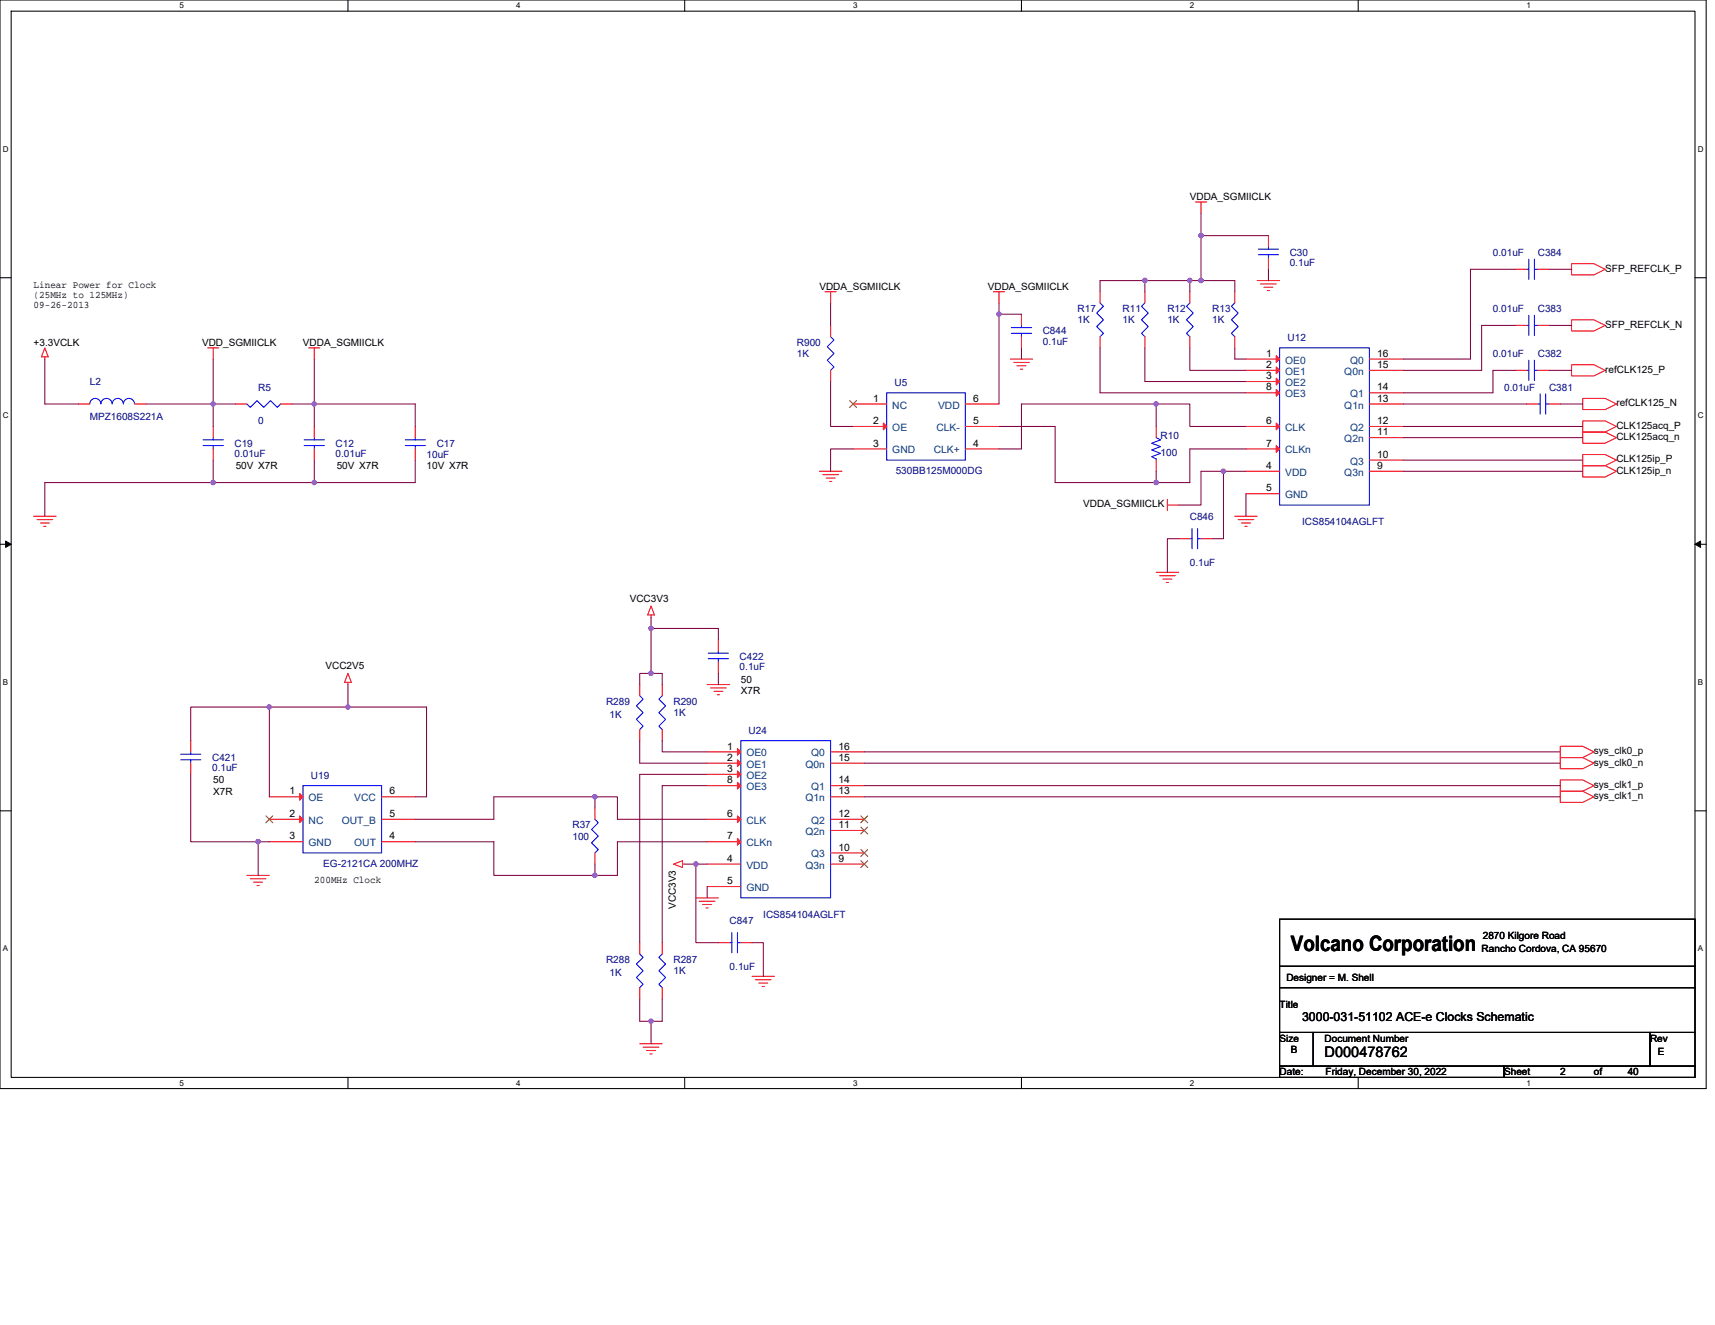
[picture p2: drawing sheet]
<svg xmlns="http://www.w3.org/2000/svg" width="279mm" height="216mm" viewBox="0 0 279 216" stroke-linecap="round" stroke-linejoin="round" font-family="sans-serif">
<path d="M0 0h278v177.4h-278zM1.8 1.8h274.3v173.8h-274.3z" fill="none" stroke="#000" stroke-width=".17"/>
<g fill="#fff">
<path d="M29.3 .2h.7v1.5h-.7z"/>
<path d="M29.3 175.7h.7v1.5h-.7z"/>
</g>
<path d="M56.7 0v1.8M56.7 175.6v1.8" fill="none" stroke="#000" stroke-width=".17"/>
<g fill="#fff">
<path d="M84.1 .2h.7v1.5h-.7z"/>
<path d="M84.1 175.7h.7v1.5h-.7z"/>
</g>
<path d="M111.5 0v1.8M111.5 175.6v1.8" fill="none" stroke="#000" stroke-width=".17"/>
<g fill="#fff">
<path d="M139 .2h.7v1.5h-.7z"/>
<path d="M139 175.7h.7v1.5h-.7z"/>
</g>
<path d="M166.4 0v1.8M166.4 175.6v1.8" fill="none" stroke="#000" stroke-width=".17"/>
<g fill="#fff">
<path d="M193.8 .2h.8v1.5h-.8z"/>
<path d="M193.8 175.7h.8v1.5h-.8z"/>
</g>
<path d="M221.3 0v1.8M221.3 175.6v1.8" fill="none" stroke="#000" stroke-width=".17"/>
<g fill="#fff">
<path d="M248.7 .2h.7v1.5h-.7z"/>
<path d="M248.7 175.7h.7v1.5h-.7z"/>
<path d="M.5 23.5h.9v1.5h-.9z"/>
<path d="M276.6 23.5h1v1.5h-1z"/>
<path d="M.5 67h.9v1.4h-.9z"/>
<path d="M276.6 67h1v1.4h-1z"/>
</g>
<path d="M0 45.3h1.8M276.1 45.3h1.9" fill="none" stroke="#000" stroke-width=".17"/>
<g fill="#fff">
<path d="M.5 110.4h.8v1.5h-.8z"/>
<path d="M276.6 110.4h.9v1.5h-.9z"/>
</g>
<path d="M0 88.7h1.8M276.1 88.7h1.9" fill="none" stroke="#000" stroke-width=".17"/>
<path d="M.9 88.2l.9 .5-.9 .5zM276.1 88.7l1-.5v1z" fill="#000" stroke="#000" stroke-width=".16"/>
<g fill="#fff">
<path d="M.5 153.8h.8v1.5h-.8z"/>
<path d="M276.6 153.8h.9v1.5h-.9z"/>
</g>
<path d="M0 132.1h1.8M276.1 132.1h1.9M208.5 149.8h67.6v7.7h-67.6zM208.5 157.5h67.6v3.4h-67.6zM208.5 160.9h67.6v7.3h-67.6zM208.5 168.2h5.5v5.5h-5.5zM208.5 173.7h36.5v1.9h-36.5zM214 168.2h54.8v5.5h-54.8zM245 173.7h31.1v1.9h-31.1zM268.8 168.2h7.3v5.5h-7.3z" fill="none" stroke="#000" stroke-width=".17"/>
<g fill="none" stroke="#f00" stroke-width=".17">
<path d="M194.8 32.9h1.8M195.7 32.9v1.8M206.7 38.4v1.8M7.3 58.1v.4M7.3 56.7l.6 1.4h-1.1zM33.8 56.7h1.8M34.7 56.7v1.8M50.3 56.7h1.8M51.2 56.7v1.8M134.4 47.5h1.8M135.3 47.5v1.9M135.3 53v1.9"/>
<path d="M161.8 47.5h1.9M162.8 47.5v1.9M164.6 58.5h3.6M165.1 59.1h2.6M165.7 59.6h1.5M166.4 51.2v1.8M166.4 54.9v1.8M179.2 54.9v1.8M179.2 47.5v1.9M186.5 54.9v1.8M186.5 47.5v1.9M193.8 54.9v1.8"/>
<path d="M193.8 47.5v1.9M201.2 54.9v1.8M201.2 47.5v1.9M203 58.5h5.5M204.8 45.7h3.7M205.4 46.3h2.5M205.9 46.8h1.5M206.5 47.3h.3M206.7 42.1v1.8M223.1 58.5h5.5M246.9 43.9h1.8M246.9 53h1.8"/>
<path d="M250.5 43.9h1.9M250.5 53h1.9M256 52.1h3.7l1.8 .9-1.8 .9h-3.7zM256 43h3.7l1.8 .9-1.8 .9h-3.7zM256 59.4h3.7l1.8 .9-1.8 1h-3.7zM12.8 65.8h1.8M21.9 65.8h1.9M34.7 69.5v1.8M34.7 73.2v1.8M38.4 65.8h1.8M45.7 65.8h1.8M51.2 69.5v1.8"/>
<path d="M51.2 73.2v1.8M67.6 69.5v1.8M67.6 73.2v1.8M133.5 76.8h3.7M134 77.3h2.6M134.6 77.9h1.5M135.1 78.4h.4M135.3 60.3v1.9M139 65.8h5.5M139 69.5h5.5M139 73.2h5.5M157.3 65.8h5.5"/>
<path d="M157.3 69.5h5.5M157.3 73.2h5.5M166.2 60.2h.4M188.4 69.5v1.8M188.4 75v1.8M203 76.8h5.5M203 60.3h5.5M203 62.2h5.5M203 64h5.5M203 69.5h5.5M203 73.2h5.5M223.1 60.3h5.5"/>
<path d="M223.1 64h5.5M223.1 65.8h5.5M223.1 69.5h5.5M223.1 71.3h5.5M223.1 75h5.5M223.1 76.8h5.5M246.9 60.3h1.8M248.7 65.8h1.8M250.5 60.3h1.9M252.4 65.8h1.8M257.9 64.9h3.6l1.8 .9-1.8 .9h-3.6zM257.9 68.6h3.6l1.8 .9-1.8 .9h-3.6z"/>
<path d="M257.9 70.4h3.6l1.8 .9-1.8 .9h-3.6zM257.9 74.1h3.6l1.8 .9-1.8 .9h-3.6zM257.9 75.9h3.6l1.8 .9-1.8 .9h-3.6zM5.5 84.1h3.6M6 84.7h2.6M6.6 85.2h1.4M7.1 85.8h.4M106.1 98.7l.5 1.5h-1.1zM188.4 93.3h3.6M188.9 93.8h2.6M189.5 94.4h1.4M190 94.9h.4"/>
<path d="M190.2 82.3h1.8M190.2 81.4v1.8M192 87.8h1.8M195.7 87.8h1.8M201.2 84.1h3.6M201.7 84.7h2.6M202.2 85.2h1.5M202.8 85.8h.4M203 80.5h5.5M56.7 111.2v.3M56.7 109.7l.5 1.5h-1.1zM104.2 118.9v1.8"/>
<path d="M104.2 111.5v1.9M106.1 100.2v.4M107.9 118.9v1.8M107.9 111.5v1.9M115.2 111.5h3.7M115.8 112.1h2.5M116.3 112.6h1.5M116.9 113.2h.3M117 104.2v1.9M117 107.9v1.8M31.1 120.7v1.8M31.1 124.4v1.8"/>
<path d="M43.9 129.8h5.5M43.9 133.5h5.5M43.9 137.2h5.5M62.2 129.8h5.4M62.2 133.5h5.4M62.2 137.2h5.4M96.9 139v1.8M96.9 131.7v1.8M115.2 122.5h5.5M115.2 124.4h5.5M115.2 126.2h5.5M115.2 128h5.5"/>
<path d="M115.2 133.5h5.5M115.2 137.2h5.5M135.3 122.5h5.5M135.3 124.4h5.5M135.3 128h5.5M135.3 129.8h5.5M135.3 133.5h5.5M135.3 135.3h5.5M135.3 139h5.5M254.2 123.4h3.7l1.8 1-1.8 .9h-3.7zM254.2 127.1h3.7l1.8 .9-1.8 .9h-3.7zM254.2 128.9h3.7l1.8 .9-1.8 .9h-3.7z"/>
<path d="M254.2 121.6h3.7l1.8 .9-1.8 .9h-3.7zM40.2 142.6h3.7M40.8 143.2h2.5M41.3 143.7h1.5M41.9 144.3h.3M104.2 153.6v1.8M107.9 153.6v1.8M109.7 140.8l1.5-.5v1.1zM111.2 140.8h.3M113.4 146.3h3.6M113.9 146.9h2.6M114.5 147.4h1.4"/>
<path d="M115 147.9h.4M115.2 140.8h5.5M115.2 144.5h5.5M117 153.6h1.9M120.7 153.6h1.8M122.5 159.1h3.7M123.1 159.6h2.5M135.3 140.8h5.5M104.2 170.1h3.7M104.2 160.9v1.9M104.8 170.6h2.5M105.3 171.2h1.5"/>
<path d="M105.9 171.7h.3M107.9 160.9v1.9M123.6 160.2h1.5M124.2 160.7h.3"/>
</g>
<g fill="none" stroke="#00f" stroke-width=".17">
<path d="M135.3 54.9l.6 .5-1.1 1.1 1.1 1.1-1.1 1.1 1.1 1.1-.6 .5M164.8 54.3h3.3M164.8 53.4h3.3M166.4 53v.4M166.4 54.3v.6M179.2 49.4l.6 .5-1.1 1.1 1.1 1.1-1.1 1.1 1.1 1.1-.6 .6M186.5 49.4l-.5 .5 1.1 1.1-1.1 1.1 1.1 1.1-1.1 1.1 .5 .6M193.8 49.4l-.5 .5 1.1 1.1-1.1 1.1 1.1 1.1-1.1 1.1 .5 .6M201.2 49.4l-.6 .5 1.1 1.1-1.1 1.1 1.1 1.1-1.1 1.1 .6 .6M205 41.5h3.3M205 40.6h3.3M206.7 40.2v.4"/>
<path d="M206.7 41.5v.6M208.5 56.7h14.6v25.6h-14.6zM248.7 43.9h.4M248.7 53h.4M249.1 58.7v3.3M249.1 42.2v3.3M249.1 51.4v3.3M250 43.9h.5M250 53h.5M250 58.7v3.3M250 42.2v3.3M250 51.4v3.3"/>
<path d="M14.6 65.8a.9 .9 0 0 1 .9-.9 .9 .9 0 0 1 .9 .9M16.4 65.8a.91 .91 0 0 1 1-.9 .91 .91 0 0 1 .9 .9M18.3 65.8a.9 .9 0 0 1 .9-.9 .9 .9 0 0 1 .9 .9M20.1 65.8a.9 .9 0 0 1 .9-.9 .9 .9 0 0 1 .9 .9M33.1 72.6h3.3M33.1 71.7h3.3M34.7 71.3v.4M34.7 72.6v.6M40.2 65.8l.6 .6 1.1-1.1 1.1 1.1 1.1-1.1 1.1 1.1 .5-.6M49.6 72.6h3.3M49.6 71.7h3.3M51.2 71.3v.4"/>
<path d="M51.2 72.6v.6M66 72.6h3.3M66 71.7h3.3M67.6 71.3v.4M67.6 72.6v.6M144.5 64h12.8v11h-12.8zM188.4 71.3l.7 .4-1.5 .5 1.5 .6-1.5 .5 1.5 .6-1.5 .5 .8 .4v.2M248.7 60.3h.4M250 60.3h.5M250.5 65.8h.4M250.9 64.2v3.3M251.8 65.8h.6"/>
<path d="M251.8 64.2v3.3M193.8 87.8h.4M194.2 86.1v3.3M195.1 87.8h.6M195.1 86.1v3.3M104.2 113.4l.6 .5-1.1 1.1 1.1 1.1-1.1 1.1 1.1 1.1-.6 .6M107.9 113.4l-.6 .5 1.1 1.1-1.1 1.1 1.1 1.1-1.1 1.1 .6 .6M115.4 107.3h3.3M115.4 106.4h3.3M117 106.1v.3M117 107.3v.6M29.4 123.8h3.3"/>
<path d="M29.4 122.9h3.3M31.1 122.5v.4M31.1 123.8v.6M49.4 128h12.8v11h-12.8zM96.9 133.5l.6 .5-1.1 1.1 1.1 1.1-1.1 1.1 1.1 1.1-.6 .6M120.7 120.7h14.6v25.6h-14.6zM104.2 155.4l.6 .6-1.1 1.1 1.1 1.1-1.1 1.1 1.1 1.1-.6 .5M107.9 155.4l-.6 .6 1.1 1.1-1.1 1.1 1.1 1.1-1.1 1.1 .6 .5M118.9 153.6h.3M119.2 152v3.3M120.1 152v3.3M120.1 153.6h.6"/>
</g>
<g fill="#f00" stroke="#f00" stroke-width=".17">
<path d="M207.9 58l.6 .5-.6 .6z"/>
<path d="M207.9 59.8l.6 .5-.6 .6z"/>
<path d="M207.9 61.6l.6 .6-.6 .5z"/>
<path d="M207.9 63.5l.6 .5-.6 .6z"/>
<path d="M207.9 68.9l.6 .6-.6 .5z"/>
<path d="M207.9 72.6l.6 .6-.6 .5z"/>
<path d="M143.9 68.9l.6 .6-.6 .5z"/>
<path d="M48.8 129.3l.6 .5-.6 .6z"/>
<path d="M48.8 132.9l.6 .6-.6 .5z"/>
<path d="M120.1 122l.6 .5-.6 .6z"/>
<path d="M120.1 123.8l.6 .6-.6 .5z"/>
<path d="M120.1 125.6l.6 .6-.6 .5z"/>
<path d="M120.1 127.5l.6 .5-.6 .6z"/>
<path d="M120.1 132.9l.6 .6-.6 .5z"/>
<path d="M120.1 136.6l.6 .6-.6 .5z"/>
</g>
<path d="M138.4 65.3l1.2 1.1M139.5 65.3l-1.1 1.1M43.3 132.9l1.1 1.2M44.4 132.9l-1.1 1.2M140.3 132.9l1.1 1.2M140.3 134.8l1.1 1.1M140.3 138.4l1.1 1.2M141.4 132.9l-1.2 1.2M141.4 134.8l-1.2 1.1M141.4 138.4l-1.2 1.2M140.3 140.3l1.1 1.1M141.4 140.3l-1.2 1.1" fill="none" stroke="#804000" stroke-width=".16"/>
<g fill="none" stroke="#800040" stroke-width=".17">
<path d="M195.7 38.4v7.3M195.7 34.7v3.7h11M7.3 58.5v7.3h5.5M34.7 58.5v7.3M51.2 58.5v7.3M135.3 49.4v3.6M162.8 49.4v1.8M162.8 51.2h3.6M162.8 51.2v14.6M166.4 56.7v1.8M179.2 56.7v7.3h23.8M186.5 56.7v5.5h16.5"/>
<path d="M186.5 45.7h-7.3v1.8M186.5 45.7v1.8M186.5 45.7h7.3M193.8 45.7v1.8M193.8 45.7h1.9M193.8 56.7v3.6h9.2M195.7 45.7h5.5v1.8M201.2 56.7v1.8h1.8M206.7 43.9v1.8M246.9 43.9h-7.3v14.6h-11M246.9 53h-5.5v7.3h-12.8M252.4 43.9h3.6"/>
<path d="M252.4 53h3.6M23.8 65.8h10.9M34.7 78.6h-27.4v5.5M34.7 75v3.6M34.7 78.6h16.5M34.7 65.8v3.7M34.7 65.8h3.7M47.5 65.8h3.7M51.2 65.8h16.4v3.7M51.2 65.8v3.7M51.2 75v3.6M67.6 75v3.6h-16.4"/>
<path d="M135.3 62.2v7.3h3.7M139 73.2h-3.7v3.6M162.8 69.5h9.1v9.1h16.5M188.4 65.8h-22v7.4h-3.6M188.4 65.8v3.7M188.4 76.8v1.8M188.4 65.8h5.4v3.7h9.2M199.3 76.8v11h-1.8M199.3 76.8h-3.6v5.5h-3.7M199.3 76.8h3.7M203 73.2h-9.2v5.4h-5.4M228.6 71.3h29.3"/>
<path d="M228.6 76.8h29.3M228.6 69.5h29.3M228.6 75h29.3M228.6 65.8h20.1M246.9 60.3h-3.7v3.7h-14.6M252.4 60.3h3.6M254.2 65.8h3.7M192 87.8h-1.8v5.5M203 80.5v3.6M43.9 115.2h12.8M43.9 115.2v14.6M43.9 115.2h-12.8v5.5"/>
<path d="M56.7 111.5v3.7M56.7 115.2h12.8v14.6h-1.9M106.1 109.7h-1.9v1.8M106.1 100.6v1.8h10.9v1.8M106.1 102.4v7.3M106.1 109.7h1.8v1.8M117 109.7v1.8M31.1 126.2v11h11M42.1 137.2v5.4M42.1 137.2h1.8M67.6 137.2h12.9v5.4h16.4v-1.8M96.9 129.8h-16.4v3.7h-12.9"/>
<path d="M96.9 129.8v1.9M96.9 129.8h3.7v3.7h14.6M104.2 120.7v3.7h11M107.9 120.7v1.8h7.3M115.2 128h-7.3v25.6M115.2 126.2h-11v27.4M115.2 137.2h-14.6v5.4h-3.7M140.8 124.4h113.4M140.8 128h113.4M140.8 129.8h113.4M140.8 122.5h113.4M111.5 140.8h1.9"/>
<path d="M113.4 140.8h1.8M113.4 140.8v12.8h3.6M115.2 144.5v1.8M122.5 153.6h1.9v5.5M104.2 162.8v3.6h3.7v-3.6M106.1 166.4v3.7"/>
</g>
<g fill="#f0f" stroke="#f0f" stroke-width=".17">
<circle cx="106.1" cy="166.4" r=".35"/>
<circle cx="106.1" cy="102.4" r=".35"/>
<circle cx="96.9" cy="129.8" r=".35"/>
<circle cx="96.9" cy="142.6" r=".35"/>
<circle cx="56.7" cy="115.2" r=".35"/>
<circle cx="43.9" cy="115.2" r=".35"/>
<circle cx="42" cy="137.1" r=".36"/>
<circle cx="188.3" cy="65.8" r=".35"/>
<circle cx="188.3" cy="78.6" r=".35"/>
<circle cx="51.2" cy="78.6" r=".35"/>
<circle cx="34.7" cy="78.6" r=".35"/>
<circle cx="51.2" cy="65.8" r=".35"/>
<circle cx="34.7" cy="65.8" r=".35"/>
<circle cx="195.7" cy="45.7" r=".36"/>
<circle cx="195.7" cy="38.4" r=".36"/>
<circle cx="193.8" cy="45.7" r=".36"/>
<circle cx="186.5" cy="45.7" r=".36"/>
<circle cx="106" cy="109.7" r=".36"/>
<circle cx="199.3" cy="76.8" r=".36"/>
<circle cx="113.4" cy="140.8" r=".36"/>
<circle cx="162.7" cy="51.2" r=".35"/>
</g>
<text font-size="3.5" x="210.3" y="155">Volcano Corporation</text>
<text font-size="2.4" x="215.8" y="172.2">D000478762</text>
<text font-size="2" x="212.1" y="166.4">3000-031-51102 ACE-e Clocks Schematic</text>
<g font-size="1.7">
<text x="206.3" y="58.1">1</text>
<text x="206.3" y="60">2</text>
<text x="224.4" y="58.1">16</text>
<text x="224.4" y="60">15</text>
<text x="142.3" y="65.4">1</text>
<text x="158.5" y="65.4">6</text>
<text x="206.3" y="61.8">3</text>
<text x="206.3" y="63.6">8</text>
<text x="224.4" y="63.6">14</text>
<text x="224.4" y="65.4">13</text>
<text x="142.3" y="69.1">2</text>
<text x="158.5" y="69.1">5</text>
<text x="206.3" y="69.1">6</text>
<text x="224.4" y="69.1">12</text>
<text x="224.4" y="70.9">11</text>
<text x="142.3" y="72.8">3</text>
<text x="158.5" y="72.8">4</text>
<text x="206.3" y="76.4">4</text>
<text x="206.3" y="72.8">7</text>
<text x="224.4" y="74.6">10</text>
<text x="224.4" y="76.4">9</text>
<text x="206.3" y="80.1">5</text>
<text x="118.5" y="122.1">1</text>
<text x="118.5" y="124">2</text>
<text x="118.5" y="125.8">3</text>
<text x="136.6" y="122.1">16</text>
<text x="136.6" y="124">15</text>
<text x="47.2" y="129.5">1</text>
<text x="63.4" y="129.5">6</text>
<text x="118.5" y="127.6">8</text>
<text x="136.6" y="127.6">14</text>
<text x="136.6" y="129.5">13</text>
<text x="47.2" y="133.1">2</text>
<text x="47.2" y="136.8">3</text>
<text x="63.4" y="133.1">5</text>
<text x="63.4" y="136.8">4</text>
<text x="118.5" y="133.1">6</text>
<text x="118.5" y="136.8">7</text>
<text x="136.6" y="133.1">12</text>
<text x="136.6" y="134.9">11</text>
<text x="118.5" y="140.4">4</text>
<text x="136.6" y="138.6">10</text>
<text x="136.6" y="140.4">9</text>
<text x="118.5" y="144.1">5</text>
</g>
<g font-size="1.7" fill="#004080">
<text x="209.4" y="59.2">OE0</text>
<text x="219.9" y="59.2">Q0</text>
<text x="209.4" y="61.1">OE1</text>
<text x="209.4" y="62.9">OE2</text>
<text x="209.4" y="64.7">OE3</text>
<text x="219" y="61.1">Q0n</text>
<text x="219.9" y="64.7">Q1</text>
<text x="145.4" y="66.6">NC</text>
<text x="145.4" y="70.2">OE</text>
<text x="152.5" y="70.2">CLK-</text>
<text x="152.8" y="66.6">VDD</text>
<text x="209.4" y="70.2">CLK</text>
<text x="219" y="66.6">Q1n</text>
<text x="219.9" y="70.2">Q2</text>
<text x="145.4" y="73.9">GND</text>
<text x="152.1" y="73.9">CLK+</text>
<text x="209.4" y="77.5">VDD</text>
<text x="209.4" y="73.9">CLKn</text>
<text x="219" y="72.1">Q2n</text>
<text x="219" y="77.5">Q3n</text>
<text x="219.9" y="75.7">Q3</text>
<text x="209.4" y="81.2">GND</text>
<text x="121.6" y="123.3">OE0</text>
<text x="121.6" y="125.1">OE1</text>
<text x="131.2" y="125.1">Q0n</text>
<text x="132.2" y="123.3">Q0</text>
<text x="50.3" y="130.6">OE</text>
<text x="57.7" y="130.6">VCC</text>
<text x="121.6" y="126.9">OE2</text>
<text x="121.6" y="128.8">OE3</text>
<text x="131.2" y="130.6">Q1n</text>
<text x="132.2" y="128.8">Q1</text>
<text x="50.3" y="134.2">NC</text>
<text x="50.3" y="137.9">GND</text>
<text x="55.7" y="134.2">OUT_B</text>
<text x="57.7" y="137.9">OUT</text>
<text x="121.6" y="134.2">CLK</text>
<text x="121.6" y="137.9">CLKn</text>
<text x="131.2" y="136.1">Q2n</text>
<text x="132.2" y="134.2">Q2</text>
<text x="121.6" y="141.5">VDD</text>
<text x="131.2" y="141.5">Q3n</text>
<text x="132.2" y="139.7">Q3</text>
<text x="121.6" y="145.2">GND</text>
</g>
<g font-size="1.6">
<text x="193.8" y="32.6">VDDA_SGMIICLK</text>
<text x="5.5" y="47">Linear Power for Clock</text>
<text x="133.5" y="47.2">VDDA_SGMIICLK</text>
<text x="160.9" y="47.2">VDDA_SGMIICLK</text>
<text x="261.5" y="44.3">SFP_REFCLK_P</text>
<text x="5.5" y="48.6">(25MHz to 125MHz)</text>
<text x="5.5" y="50.2">09-26-2013</text>
<text x="261.5" y="53.4">SFP_REFCLK_N</text>
<text x="5.5" y="56.3">+3.3VCLK</text>
<text x="32.9" y="56.3">VDD_SGMIICLK</text>
<text x="49.4" y="56.3">VDDA_SGMIICLK</text>
<text x="261.5" y="60.7">refCLK125_P</text>
<text x="263.3" y="66.2">refCLK125_N</text>
<text x="263.3" y="69.9">CLK125acq_P</text>
<text x="263.3" y="71.7">CLK125acq_n</text>
<text x="38.4" y="76.5">50V X7R</text>
<text x="54.9" y="76.5">50V X7R</text>
<text x="69.5" y="76.5">10V X7R</text>
<text x="263.3" y="75.4">CLK125ip_P</text>
<text x="263.3" y="77.2">CLK125ip_n</text>
<text x="176.5" y="82.7">VDDA_SGMIICLK</text>
<text x="102.6" y="98">VCC3V3</text>
<text x="53" y="109">VCC2V5</text>
<text x="120.7" y="111.2">50</text>
<text x="120.7" y="113">X7R</text>
<text x="259.7" y="124.7">sys_clk0_n</text>
<text x="259.7" y="122.9">sys_clk0_p</text>
<text x="34.7" y="127.7">50</text>
<text x="34.7" y="129.5">X7R</text>
<text x="259.7" y="128.4">sys_clk1_p</text>
<text x="259.7" y="130.2">sys_clk1_n</text>
<text x="51.2" y="143.9">200MHz Clock</text>
<text x="110.1" y="148.1" transform="rotate(-90 110.1 148.1)">VCC3V3</text>
<text x="241.4" y="155.1">Rancho Cordova, CA 95670</text>
<text x="241.6" y="153.1">2870 Kilgore Road</text>
<text x="209.6" y="159.9">Designer = M. Shell</text>
<text x="208.5" y="164.2">Title</text>
<text x="208.5" y="169.7">Size</text>
<text x="210.3" y="171.6">B</text>
<text x="215.8" y="169.7">Document Number</text>
<text x="268.8" y="169.7">Rev</text>
<text x="270.1" y="171.9">E</text>
<text x="208.5" y="175.2">Date:</text>
<text x="216" y="175.2">Friday, December 30, 2022</text>
<text x="245" y="175.2">Sheet</text>
<text x="254.2" y="175.2">2</text>
<text x="259.7" y="175.2">of</text>
<text x="265.2" y="175.2">40</text>
</g>
<g font-size="1.6" fill="#000080">
<text x="210.1" y="41.7">C30</text>
<text x="243.2" y="41.7">0.01uF</text>
<text x="250.5" y="41.7">C384</text>
<text x="210.1" y="43.3">0.1uF</text>
<text x="175.6" y="50.8">R17</text>
<text x="175.6" y="52.7">1K</text>
<text x="182.9" y="50.8">R11</text>
<text x="182.9" y="52.7">1K</text>
<text x="190.2" y="50.8">R12</text>
<text x="190.2" y="52.7">1K</text>
<text x="197.5" y="50.8">R13</text>
<text x="197.5" y="52.7">1K</text>
<text x="243.2" y="50.8">0.01uF</text>
<text x="250.5" y="50.8">C383</text>
<text x="129.8" y="56.3">R900</text>
<text x="129.8" y="58.2">1K</text>
<text x="169.9" y="54.5">C844</text>
<text x="169.9" y="56.2">0.1uF</text>
<text x="209.8" y="55.6">U12</text>
<text x="243.2" y="58.2">0.01uF</text>
<text x="250.5" y="58.2">C382</text>
<text x="14.6" y="62.7">L2</text>
<text x="42.1" y="63.6">R5</text>
<text x="145.8" y="62.9">U5</text>
<text x="245" y="63.6">0.01uF</text>
<text x="252.4" y="63.6">C381</text>
<text x="14.6" y="68.4">MPZ1608S221A</text>
<text x="42.1" y="69.1">0</text>
<text x="189.1" y="71.5">R10</text>
<text x="38.2" y="72.8">C19</text>
<text x="38.2" y="74.4">0.01uF</text>
<text x="54.7" y="72.8">C12</text>
<text x="54.7" y="74.4">0.01uF</text>
<text x="69.5" y="74.6">10uF</text>
<text x="71.1" y="72.8">C17</text>
<text x="145.9" y="77.2">530BB125M000DG</text>
<text x="189.1" y="74.3">100</text>
<text x="193.8" y="84.7">C846</text>
<text x="212.1" y="85.6">ICS854104AGLFT</text>
<text x="193.8" y="92.2">0.1uF</text>
<text x="120.5" y="107.5">C422</text>
<text x="120.5" y="109.2">0.1uF</text>
<text x="98.7" y="114.9">R289</text>
<text x="99.3" y="117.1">1K</text>
<text x="109.7" y="114.9">R290</text>
<text x="109.7" y="116.7">1K</text>
<text x="122" y="119.6">U24</text>
<text x="34.6" y="124">C421</text>
<text x="34.6" y="125.6">0.1uF</text>
<text x="50.7" y="126.9">U19</text>
<text x="93.3" y="135">R37</text>
<text x="93.3" y="136.8">100</text>
<text x="52.7" y="141.2">EG-2121CA 200MHZ</text>
<text x="124.4" y="149.6">ICS854104AGLFT</text>
<text x="118.9" y="150.5">C847</text>
<text x="98.7" y="156.9">R288</text>
<text x="99.3" y="159.1">1K</text>
<text x="109.7" y="156.9">R287</text>
<text x="109.7" y="158.8">1K</text>
<text x="118.9" y="158">0.1uF</text>
</g>
<g font-size="1.3">
<text x="29.3" y="1.4">5</text>
<text x="84.1" y="1.4">4</text>
<text x="139" y="1.4">3</text>
<text x="193.8" y="1.4">2</text>
<text x="248.7" y="1.4">1</text>
<text x=".5" y="24.7">D</text>
<text x="276.6" y="24.7">D</text>
<text x=".5" y="68.2">C</text>
<text x="276.6" y="68.2">C</text>
<text x=".5" y="111.6">B</text>
<text x="276.6" y="111.6">B</text>
<text x=".5" y="155">A</text>
<text x="276.6" y="155">A</text>
<text x="29.3" y="176.9">5</text>
<text x="84.1" y="176.9">4</text>
<text x="139" y="176.9">3</text>
<text x="193.8" y="176.9">2</text>
<text x="248.7" y="176.9">1</text>
</g>
</svg>
